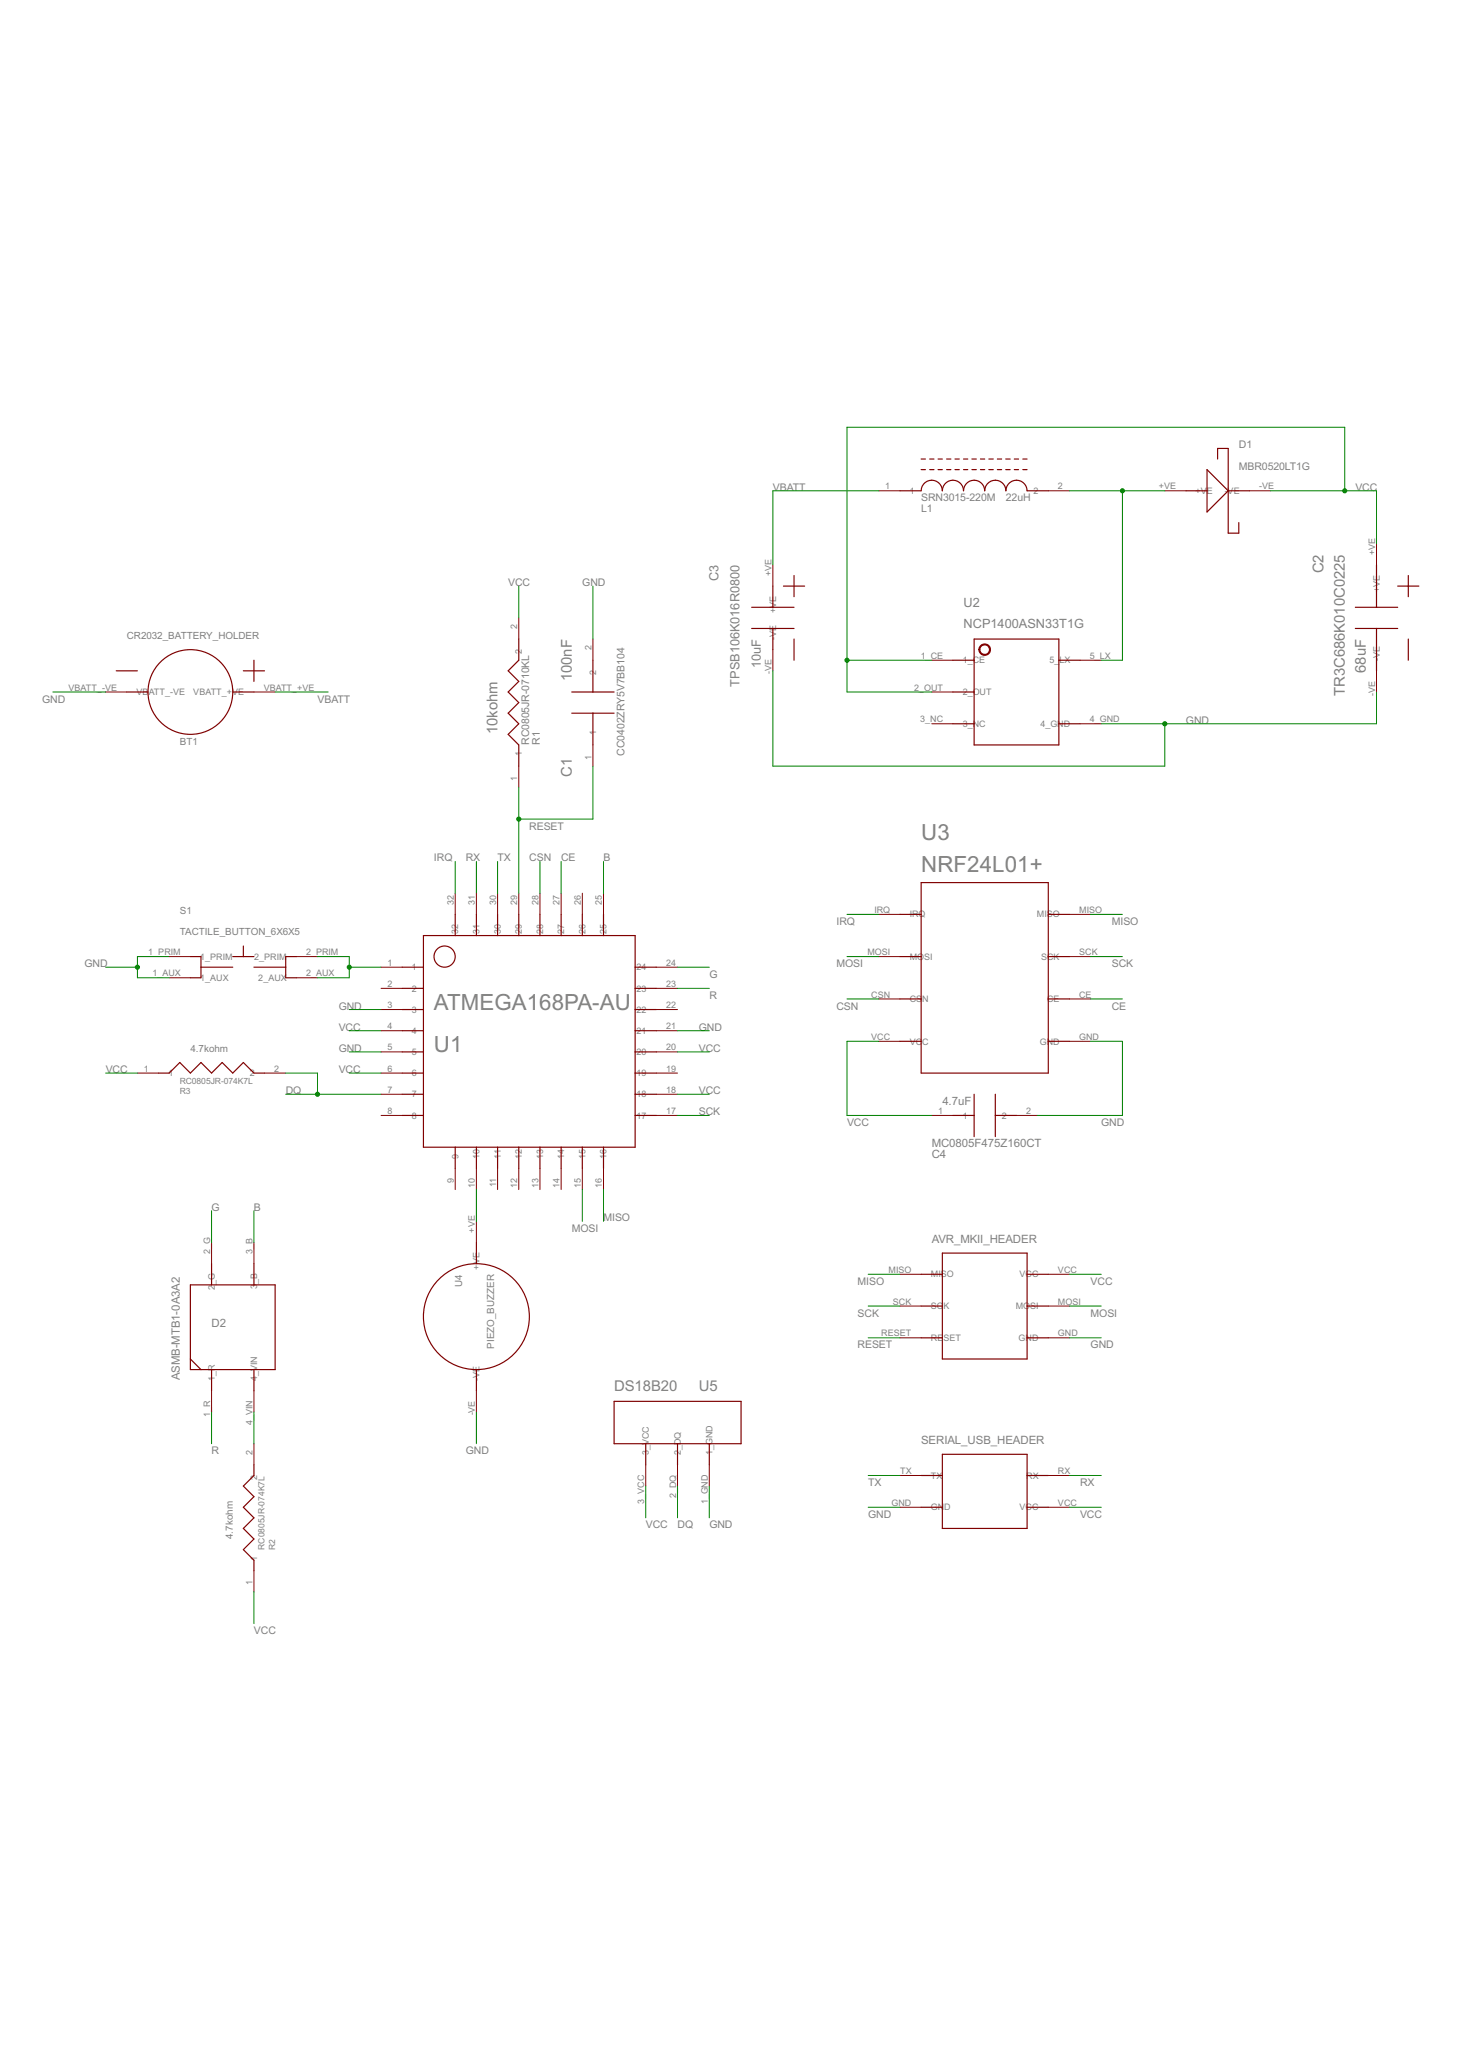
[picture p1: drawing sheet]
<svg xmlns="http://www.w3.org/2000/svg" width="210mm" height="297mm" viewBox="0 0 210 297" stroke-linecap="round" stroke-linejoin="round" font-family="sans-serif">
<g fill="none" stroke="#800000" stroke-width=".17">
<path d="M129.5 70.6h3a1.52 1.52 0 0 1 1.5-1.5 1.52 1.52 0 0 1 1.6 1.5 1.52 1.52 0 0 1 1.5-1.5 1.52 1.52 0 0 1 1.5 1.5 1.52 1.52 0 0 1 1.5-1.5 1.52 1.52 0 0 1 1.6 1.5 1.52 1.52 0 0 1 1.5-1.5 1.52 1.52 0 0 1 1.5 1.5 1.52 1.52 0 0 1 1.5-1.5 1.52 1.52 0 0 1 1.6 1.5h3M132.5 67.6h.6M132.5 66.1h.6M133.8 67.6h.6M133.8 66.1h.6M135 67.6h.6M135 66.1h.6M136.2 67.6h.6M136.2 66.1h.6M137.4 67.6h.6M137.4 66.1h.6M138.6 67.6h.6"/>
<path d="M138.6 66.1h.6M139.8 67.6h.7M139.8 66.1h.7M141.1 67.6h.6M141.1 66.1h.6M142.3 67.6h.6M142.3 66.1h.6M143.5 67.6h.6M143.5 66.1h.6M144.7 67.6h.6M144.7 66.1h.6M145.9 67.6h.6"/>
<path d="M145.9 66.1h.6M147.2 67.6h.6M147.2 66.1h.6M170.6 70.6h3.1M173.7 67.6l3 3-3 3.1zM175.2 66.1v-1.6h1.5v12.2h1.5v-1.5M176.7 70.6h3M16.7 96.5h3.1M18.2 99.6h3.1M33.5 99.6h3M35 96.5h3.1M36.5 95v3.1"/>
<path d="M74.6 92v3l-1.5 1.5 1.5 1.6-1.5 1.5 1.5 1.5-1.5 1.5 1.5 1.6-1.5 1.5 1.5 1.5v3.1M82.3 99.6h6M85.3 95v4.6M108.1 87.4h6.1M108.1 90.4h6.1M111.2 84.3v3.1M111.2 90.4v3.1M112.7 84.3h3.1M114.2 82.8v3.1M114.2 92v3M137.1 99.6h3M137.1 95h3"/>
<path d="M140.1 92h12.2v15.2h-12.2zM152.3 95h3.1M195 87.4h6.1M195 90.4h6.1M198 81.3v6.1M198 90.4v6.1M201.1 84.3h3M202.6 82.8v3.1M202.6 92v3M82.3 102.6h6M85.3 102.6v4.6M137.1 104.2h3"/>
<path d="M152.3 104.2h3.1M27.4 137.7h1.5v3h-1.5M28.9 139.2h4.6M33.5 137.7h3M35 136.1v1.6M36.5 139.2h4.6M42.6 137.7h-1.5v3h1.5M57.9 139.2h3M60.9 134.6h30.5v30.5h-30.5zM65.5 131.6v3M68.5 131.6v3M71.6 131.6v3"/>
<path d="M74.6 131.6v3M77.7 131.6v3M80.7 131.6v3M83.8 131.6v3M86.8 131.6v3M91.4 139.2h3M129.5 131.6h3M129.5 137.7h3M132.5 127h18.3v27.4h-18.3zM150.8 131.6h3.1M150.8 137.7h3.1M22.8 154.4h1.5l1.6-1.5 1.5 1.5 1.5-1.5 1.5 1.5 1.6-1.5 1.5 1.5 1.5-1.5 1.5 1.5h1.6"/>
<path d="M57.9 142.2h3M57.9 145.3h3M57.9 148.3h3M57.9 151.4h3M57.9 154.4h3M57.9 157.5h3M91.4 142.2h3M91.4 145.3h3M91.4 148.3h3M91.4 151.4h3M91.4 154.4h3M91.4 157.5h3"/>
<path d="M129.5 143.8h3M129.5 149.9h3M140.1 157.5v6.1M143.2 157.5v6.1M150.8 143.8h3.1M150.8 149.9h3.1M57.9 160.5h3M65.5 165.1v3M68.5 165.1v3M68.5 178.8v3.1M71.6 165.1v3M74.6 165.1v3"/>
<path d="M77.7 165.1v3M80.7 165.1v3M83.8 165.1v3M86.8 165.1v3M91.4 160.5h3M137.1 160.5h3M143.2 160.5h3M27.4 184.9h12.2v12.2h-12.2zM27.4 195.6l1.5 1.5M30.4 181.9v3M30.4 197.1v3.1M36.5 181.9v3"/>
<path d="M36.5 197.1v3.1M68.5 197.1v3.1M132.5 183.4h3.1M132.5 188h3.1M132.5 192.5h3.1M135.6 180.3h12.2v15.3h-12.2zM147.8 183.4h3M147.8 188h3M147.8 192.5h3M36.5 210.8v1.5l-1.5 1.6 1.5 1.5-1.5 1.5 1.5 1.5-1.5 1.6 1.5 1.5-1.5 1.5 1.5 1.5v1.5M88.3 201.7h18.3v6.1h-18.3zM92.9 207.8v3"/>
<path d="M97.5 207.8v3M102 207.8v3M132.5 212.3h3.1M132.5 216.9h3.1M135.6 209.3h12.2v10.7h-12.2zM147.8 212.3h3M147.8 216.9h3"/>
<circle cx="27.4" cy="99.6" r="6.1"/>
<circle cx="64" cy="137.7" r="1.52"/>
<circle cx="68.5" cy="189.5" r="7.6"/>
</g>
<g fill="none" stroke="#800000" stroke-width=".14">
<path d="M126.4 70.6h3.1M150.8 70.6h3.1M167.6 70.6h3M179.7 70.6h3.1M198 78.3v3M15.2 99.6h3M36.5 99.6h3.1M74.6 88.9v3.1M85.3 92v3M111.2 81.3v3M111.2 93.5v3M134 95h3.1"/>
<path d="M134 99.6h3.1M155.4 95h3M198 96.5v3.1M74.6 110.3v3M85.3 107.2v3.1M134 104.2h3.1M155.4 104.2h3M24.3 137.7h3.1M42.6 137.7h3.1M54.8 139.2h3.1M65.5 128.5v3.1M68.5 128.5v3.1"/>
<path d="M71.6 128.5v3.1M74.6 128.5v3.1M77.7 128.5v3.1M80.7 128.5v3.1M83.8 128.5v3.1M86.8 128.5v3.1M94.4 139.2h3.1M126.4 131.6h3.1M126.4 137.7h3.1M153.9 131.6h3M153.9 137.7h3M19.8 154.4h3"/>
<path d="M24.3 140.7h3.1M38.1 154.4h3M42.6 140.7h3.1M54.8 142.2h3.1M54.8 145.3h3.1M54.8 148.3h3.1M54.8 151.4h3.1M54.8 154.4h3.1M54.8 157.5h3.1M94.4 142.2h3.1M94.4 145.3h3.1M94.4 148.3h3.1"/>
<path d="M94.4 151.4h3.1M94.4 154.4h3.1M94.4 157.5h3.1M126.4 143.8h3.1M126.4 149.9h3.1M153.9 143.8h3M153.9 149.9h3M30.4 178.8v3.1M36.5 178.8v3.1M54.8 160.5h3.1M65.5 168.1v3.1M68.5 168.1v3.1"/>
<path d="M68.5 175.8v3M71.6 168.1v3.1M74.6 168.1v3.1M77.7 168.1v3.1M80.7 168.1v3.1M83.8 168.1v3.1M86.8 168.1v3.1M94.4 160.5h3.1M134 160.5h3.1M146.2 160.5h3.1M129.5 183.4h3M129.5 188h3"/>
<path d="M129.5 192.5h3M150.8 183.4h3.1M150.8 188h3.1M150.8 192.5h3.1M30.4 200.2v3M36.5 200.2v3M36.5 207.8v3M68.5 200.2v3M92.9 210.8v3.1M97.5 210.8v3.1M102 210.8v3.1M129.5 212.3h3"/>
<path d="M129.5 216.9h3M150.8 212.3h3.1M150.8 216.9h3.1M36.5 226v3.1"/>
</g>
<path d="M141 93a.84 .84 0 0 1 1.4 .1 .84 .84 0 0 1-.5 1.2 .84 .84 0 0 1-1.1-.8h.2a.69 .69 0 0 1 .9-.7 .69 .69 0 0 1 .2 1.2 .69 .69 0 0 1-1.1-.3v-.2h-.2z" fill-rule="evenodd" fill="#800000" stroke="#800000" stroke-width=".14"/>
<g fill="none" stroke="#008000" stroke-width=".14">
<path d="M126.4 70.6h-15.2v10.7M153.9 70.6h13.7M161.5 70.6v24.4h-3.1M182.8 70.6h15.2v7.7M193.5 70.6v-9.1h-71.6v38.1h12.1M7.6 99.6h7.6M39.6 99.6h7.6M74.6 84.3v4.6M85.3 84.3v7.7M111.2 96.5v13.8h56.4v-6.1M121.9 95h12.1M198 99.6v4.6h-39.6"/>
<path d="M74.6 113.3v15.2M85.3 110.3v7.6h-10.7M15.2 139.2h4.6M24.3 137.7h-4.5v3h4.5M45.7 137.7h4.5v3h-4.5M50.2 139.2h4.6M65.5 124v4.5M68.5 124v4.5M71.6 124v4.5M77.7 124v4.5M80.7 124v4.5M86.8 124v4.5"/>
<path d="M97.5 139.2h4.5M121.9 137.7h4.5M121.9 131.6h4.5M156.9 137.7h4.6M156.9 131.6h4.6M15.2 154.4h4.6M41.1 154.4h4.6v3.1M41.1 157.5h13.7M50.2 148.3h4.6M50.2 154.4h4.6M50.2 151.4h4.6M50.2 145.3h4.6"/>
<path d="M97.5 148.3h4.5M97.5 157.5h4.5M97.5 151.4h4.5M97.5 142.2h4.5M121.9 143.8h4.5M126.4 149.9h-4.5v10.6h12.1M156.9 149.9h4.6v10.6h-12.2M156.9 143.8h4.6M30.4 174.2v4.6M36.5 174.2v4.6M68.5 171.2v4.6M83.8 171.2v4.6"/>
<path d="M86.8 171.2v4.6M97.5 160.5h4.5M124.9 183.4h4.6M124.9 192.5h4.6M124.9 188h4.6M153.9 183.4h4.5M153.9 192.5h4.5M153.9 188h4.5M30.4 203.2v4.6M36.5 203.2v4.6M68.5 203.2v4.6M92.9 213.9v4.5"/>
<path d="M97.5 213.9v4.5M102 213.9v4.5M124.9 216.9h4.6M124.9 212.3h4.6M153.9 216.9h4.5M153.9 212.3h4.5M36.5 229.1v4.6"/>
</g>
<g fill="#008000" stroke="#008000" stroke-width=".14">
<circle cx="161.5" cy="70.6" r=".3"/>
<circle cx="193.5" cy="70.6" r=".3"/>
<circle cx="121.9" cy="95" r=".3"/>
<circle cx="167.6" cy="104.2" r=".3"/>
<circle cx="19.8" cy="139.2" r=".3"/>
<circle cx="74.6" cy="117.9" r=".3"/>
<circle cx="45.7" cy="157.5" r=".3"/>
<circle cx="50.2" cy="139.2" r=".3"/>
</g>
<g font-size="3.6" fill="#808080">
<text x="132.5" y="125.5">NRF24L01+</text>
<text x="132.5" y="120.9">U3</text>
<text x="62.4" y="145.3">ATMEGA168PA-AU</text>
<text x="62.4" y="151.4">U1</text>
</g>
<g font-size="2.4" fill="#808080">
<text x="190.4" y="82.5" transform="rotate(-90 190.4 82.5)">C2</text>
<text x="82.2" y="98.1" transform="rotate(-90 82.2 98.1)">100nF</text>
<text x="193.5" y="100.2" transform="rotate(-90 193.5 100.2)">TR3C686K010C0225</text>
<text x="196.5" y="96.8" transform="rotate(-90 196.5 96.8)">68uF</text>
<text x="71.6" y="105.7" transform="rotate(-90 71.6 105.7)">10kohm</text>
<text x="82.2" y="111.8" transform="rotate(-90 82.2 111.8)">C1</text>
<text x="88.3" y="200.1">DS18B20</text>
<text x="100.5" y="200.1">U5</text>
</g>
<g font-size="2.1" fill="#808080">
<text x="103.4" y="83.7" transform="rotate(-90 103.4 83.7)">C3</text>
<text x="138.6" y="87.4">U2</text>
<text x="138.6" y="90.4">NCP1400ASN33T1G</text>
<text x="106.4" y="98.9" transform="rotate(-90 106.4 98.9)">TPSB106K016R0800</text>
<text x="109.5" y="96.1" transform="rotate(-90 109.5 96.1)">10uF</text>
</g>
<g font-size="1.8" fill="#808080">
<text x="135.6" y="159">4.7uF</text>
<text x="134" y="165.1">MC0805F475Z160CT</text>
<text x="134" y="166.6">C4</text>
<text x="134" y="178.8">AVR_MKII_HEADER</text>
<text x="30.4" y="191">D2</text>
<text x="25.9" y="198.6" transform="rotate(-90 25.9 198.6)">ASMB-MTB1-0A3A2</text>
<text x="132.5" y="207.8">SERIAL_USB_HEADER</text>
</g>
<g font-size="1.7" fill="#808080">
<text x="178.2" y="64.5">D1</text>
<text x="111.2" y="70.6">VBATT</text>
<text x="178.2" y="67.6">MBR0520LT1G</text>
<text x="195" y="70.6">VCC</text>
<text x="132.5" y="72.2">SRN3015-220M</text>
<text x="132.5" y="73.7">L1</text>
<text x="144.7" y="72.2">22uH</text>
<text x="73.1" y="84.4">VCC</text>
<text x="83.8" y="84.4">GND</text>
<text x="6.1" y="101.1">GND</text>
<text x="45.7" y="101.1">VBATT</text>
<text x="76.2" y="107.2" transform="rotate(-90 76.2 107.2)">RC0805JR-0710KL</text>
<text x="77.7" y="107.2" transform="rotate(-90 77.7 107.2)">R1</text>
<text x="170.6" y="104.2">GND</text>
<text x="89.9" y="108.7" transform="rotate(-90 89.9 108.7)">CC0402ZRY5V7BB104</text>
<text x="76.2" y="119.4">RESET</text>
<text x="62.4" y="124">IRQ</text>
<text x="67" y="124">RX</text>
<text x="71.6" y="124">TX</text>
<text x="76.2" y="124">CSN</text>
<text x="80.7" y="124">CE</text>
<text x="86.8" y="124">B</text>
<text x="120.3" y="133.1">IRQ</text>
<text x="159.9" y="133.1">MISO</text>
<text x="12.2" y="139.2">GND</text>
<text x="102.1" y="143.8">R</text>
<text x="102.1" y="140.7">G</text>
<text x="120.3" y="139.2">MOSI</text>
<text x="159.9" y="139.2">SCK</text>
<text x="48.7" y="148.3">VCC</text>
<text x="48.7" y="145.3">GND</text>
<text x="100.5" y="148.3">GND</text>
<text x="120.3" y="145.3">CSN</text>
<text x="159.9" y="145.3">CE</text>
<text x="15.2" y="154.4">VCC</text>
<text x="48.7" y="154.4">VCC</text>
<text x="48.7" y="151.4">GND</text>
<text x="100.5" y="151.4">VCC</text>
<text x="41.1" y="157.5">DQ</text>
<text x="100.5" y="157.5">VCC</text>
<text x="100.5" y="160.5">SCK</text>
<text x="121.9" y="162.1">VCC</text>
<text x="158.4" y="162.1">GND</text>
<text x="30.4" y="174.2">G</text>
<text x="36.5" y="174.2">B</text>
<text x="82.2" y="177.3">MOSI</text>
<text x="86.8" y="175.8">MISO</text>
<text x="123.4" y="184.9">MISO</text>
<text x="156.9" y="184.9">VCC</text>
<text x="123.4" y="189.5">SCK</text>
<text x="156.9" y="189.5">MOSI</text>
<text x="123.4" y="194.1">RESET</text>
<text x="156.9" y="194.1">GND</text>
<text x="30.4" y="209.3">R</text>
<text x="67" y="209.3">GND</text>
<text x="124.9" y="213.9">TX</text>
<text x="155.4" y="213.9">RX</text>
<text x="92.9" y="220">VCC</text>
<text x="97.5" y="220">DQ</text>
<text x="102.1" y="220">GND</text>
<text x="124.9" y="218.4">GND</text>
<text x="155.4" y="218.4">VCC</text>
<text x="36.5" y="235.2">VCC</text>
</g>
<g font-size="1.6" fill="#808080">
<text x="18.3" y="92">CR2032_BATTERY_HOLDER</text>
<text x="25.9" y="107.2">BT1</text>
<text x="25.9" y="131.6">S1</text>
<text x="25.9" y="134.6">TACTILE_BUTTON_6X6X5</text>
<text x="27.4" y="151.4">4.7kohm</text>
<text x="66.5" y="185.2" transform="rotate(-90 66.5 185.2)">U4</text>
<text x="71.1" y="194.1" transform="rotate(-90 71.1 194.1)">PIEZO_BUZZER</text>
<text x="33.5" y="221.5" transform="rotate(-90 33.5 221.5)">4.7kohm</text>
</g>
<g font-size="1.4" fill="#808080">
<text x="127.4" y="70.4">1</text>
<text x="130.9" y="71.1">1</text>
<text x="148.7" y="71.1">2</text>
<text x="152.2" y="70.4">2</text>
<text x="166.7" y="70.4">+VE</text>
<text x="172" y="71.1">+VE</text>
<text x="176.2" y="71.1">-VE</text>
<text x="181.2" y="70.4">-VE</text>
<text x="111" y="82.9" transform="rotate(-90 111 82.9)">+VE</text>
<text x="197.8" y="79.9" transform="rotate(-90 197.8 79.9)">+VE</text>
<text x="111.6" y="88.3" transform="rotate(-90 111.6 88.3)">+VE</text>
<text x="198.5" y="85.2" transform="rotate(-90 198.5 85.2)">+VE</text>
<text x="74.4" y="90.6" transform="rotate(-90 74.4 90.6)">2</text>
<text x="75.1" y="94.1" transform="rotate(-90 75.1 94.1)">2</text>
<text x="85.1" y="93.6" transform="rotate(-90 85.1 93.6)">2</text>
<text x="111.7" y="92.1" transform="rotate(-90 111.7 92.1)">-VE</text>
<text x="132.5" y="94.8">1_CE</text>
<text x="138.5" y="95.5">1_CE</text>
<text x="151" y="95.5">5_</text>
<text x="152.4" y="95.5">LX</text>
<text x="156.8" y="94.8">5_LX</text>
<text x="198.5" y="95.1" transform="rotate(-90 198.5 95.1)">-VE</text>
<text x="9.9" y="99.4">VBATT_-VE</text>
<text x="19.7" y="100">VBATT_-VE</text>
<text x="27.8" y="100">VBATT_+VE</text>
<text x="37.9" y="99.4">VBATT_+VE</text>
<text x="85.7" y="97.1" transform="rotate(-90 85.7 97.1)">2</text>
<text x="111" y="97.1" transform="rotate(-90 111 97.1)">-VE</text>
<text x="131.5" y="99.4">2_OUT</text>
<text x="138.5" y="100">2_OUT</text>
<text x="197.8" y="100.1" transform="rotate(-90 197.8 100.1)">-VE</text>
<text x="85.7" y="105.8" transform="rotate(-90 85.7 105.8)">1</text>
<text x="132.4" y="103.9">3_NC</text>
<text x="138.5" y="104.6">3_NC</text>
<text x="149.7" y="104.6">4_GND</text>
<text x="156.8" y="103.9">4_GND</text>
<text x="74.4" y="112.4" transform="rotate(-90 74.4 112.4)">1</text>
<text x="75.1" y="108.9" transform="rotate(-90 75.1 108.9)">1</text>
<text x="85.1" y="109.3" transform="rotate(-90 85.1 109.3)">1</text>
<text x="65.3" y="130.2" transform="rotate(-90 65.3 130.2)">32</text>
<text x="68.3" y="130.2" transform="rotate(-90 68.3 130.2)">31</text>
<text x="71.4" y="130.2" transform="rotate(-90 71.4 130.2)">30</text>
<text x="74.4" y="130.2" transform="rotate(-90 74.4 130.2)">29</text>
<text x="77.5" y="130.2" transform="rotate(-90 77.5 130.2)">28</text>
<text x="80.5" y="130.2" transform="rotate(-90 80.5 130.2)">27</text>
<text x="83.6" y="130.2" transform="rotate(-90 83.6 130.2)">26</text>
<text x="86.6" y="130.2" transform="rotate(-90 86.6 130.2)">25</text>
<text x="125.8" y="131.4">IRQ</text>
<text x="155.3" y="131.4">MISO</text>
<text x="21.3" y="137.5">1_PRIM</text>
<text x="44" y="137.5">2_PRIM</text>
<text x="65.9" y="134.4" transform="rotate(-90 65.9 134.4)">32</text>
<text x="69" y="134.4" transform="rotate(-90 69 134.4)">31</text>
<text x="72" y="134.4" transform="rotate(-90 72 134.4)">30</text>
<text x="75.1" y="134.4" transform="rotate(-90 75.1 134.4)">29</text>
<text x="78.1" y="134.4" transform="rotate(-90 78.1 134.4)">28</text>
<text x="81.2" y="134.4" transform="rotate(-90 81.2 134.4)">27</text>
<text x="84.2" y="134.4" transform="rotate(-90 84.2 134.4)">26</text>
<text x="87.3" y="134.4" transform="rotate(-90 87.3 134.4)">25</text>
<text x="124.8" y="137.5">MOSI</text>
<text x="130.9" y="132">IRQ</text>
<text x="149.2" y="132">MISO</text>
<text x="155.3" y="137.5">SCK</text>
<text x="21.9" y="140.5">1_AUX</text>
<text x="28.8" y="138.1">1_PRIM</text>
<text x="28.8" y="141.2">1_AUX</text>
<text x="36.6" y="138.1">2_PRIM</text>
<text x="37.2" y="141.2">2_AUX</text>
<text x="44" y="140.5">2_AUX</text>
<text x="55.7" y="139">1</text>
<text x="55.7" y="142">2</text>
<text x="59.3" y="139.7">1</text>
<text x="59.3" y="142.7">2</text>
<text x="91.6" y="142.7">23</text>
<text x="91.6" y="139.7">24</text>
<text x="95.8" y="142">23</text>
<text x="95.8" y="139">24</text>
<text x="125.3" y="143.6">CSN</text>
<text x="130.9" y="138.1">MO</text>
<text x="133" y="138.1">SI</text>
<text x="149.8" y="138.1">SCK</text>
<text x="155.3" y="143.6">CE</text>
<text x="55.7" y="145.1">3</text>
<text x="55.7" y="148.1">4</text>
<text x="59.3" y="145.8">3</text>
<text x="59.3" y="148.8">4</text>
<text x="91.6" y="148.8">21</text>
<text x="91.6" y="145.7">22</text>
<text x="95.8" y="148.1">21</text>
<text x="95.8" y="145.1">22</text>
<text x="125.3" y="149.7">VCC</text>
<text x="130.9" y="144.2">CS</text>
<text x="132.7" y="144.2">N</text>
<text x="150.7" y="144.2">CE</text>
<text x="155.3" y="149.7">GND</text>
<text x="20.7" y="154.2">1</text>
<text x="24.2" y="154.9">1</text>
<text x="25.9" y="156">RC0805JR-074K7L</text>
<text x="35.9" y="154.9">2</text>
<text x="39.5" y="154.2">2</text>
<text x="55.7" y="151.2">5</text>
<text x="55.7" y="154.2">6</text>
<text x="59.3" y="151.8">5</text>
<text x="59.3" y="154.9">6</text>
<text x="91.6" y="154.9">19</text>
<text x="91.6" y="151.8">20</text>
<text x="95.8" y="154.2">19</text>
<text x="95.8" y="151.2">20</text>
<text x="130.9" y="150.3">VC</text>
<text x="132.7" y="150.3">C</text>
<text x="149.6" y="150.3">GND</text>
<text x="25.9" y="157.5">R3</text>
<text x="55.7" y="157.3">7</text>
<text x="55.7" y="160.3">8</text>
<text x="59.3" y="157.9">7</text>
<text x="59.3" y="161">8</text>
<text x="91.6" y="161">17</text>
<text x="91.6" y="157.9">18</text>
<text x="95.8" y="160.3">17</text>
<text x="95.8" y="157.3">18</text>
<text x="135" y="160.3">1</text>
<text x="138.5" y="161">1</text>
<text x="144.1" y="161">2</text>
<text x="147.6" y="160.3">2</text>
<text x="65.9" y="166.7" transform="rotate(-90 65.9 166.7)">9</text>
<text x="69" y="166.7" transform="rotate(-90 69 166.7)">10</text>
<text x="72" y="166.7" transform="rotate(-90 72 166.7)">11</text>
<text x="75.1" y="166.7" transform="rotate(-90 75.1 166.7)">12</text>
<text x="78.1" y="166.7" transform="rotate(-90 78.1 166.7)">13</text>
<text x="81.2" y="166.7" transform="rotate(-90 81.2 166.7)">14</text>
<text x="84.2" y="166.7" transform="rotate(-90 84.2 166.7)">15</text>
<text x="87.3" y="166.7" transform="rotate(-90 87.3 166.7)">16</text>
<text x="65.3" y="170.3" transform="rotate(-90 65.3 170.3)">9</text>
<text x="68.3" y="171" transform="rotate(-90 68.3 171)">10</text>
<text x="71.4" y="170.9" transform="rotate(-90 71.4 170.9)">11</text>
<text x="74.4" y="171" transform="rotate(-90 74.4 171)">12</text>
<text x="77.5" y="171" transform="rotate(-90 77.5 171)">13</text>
<text x="80.5" y="171" transform="rotate(-90 80.5 171)">14</text>
<text x="83.6" y="171" transform="rotate(-90 83.6 171)">15</text>
<text x="86.6" y="171" transform="rotate(-90 86.6 171)">16</text>
<text x="68.3" y="177.4" transform="rotate(-90 68.3 177.4)">+VE</text>
<text x="30.2" y="180.5" transform="rotate(-90 30.2 180.5)">2_G</text>
<text x="30.9" y="185.7" transform="rotate(-90 30.9 185.7)">2_G</text>
<text x="36.3" y="180.5" transform="rotate(-90 36.3 180.5)">3_B</text>
<text x="37" y="185.6" transform="rotate(-90 37 185.6)">3</text>
<text x="37" y="184.9" transform="rotate(-90 37 184.9)">_B</text>
<text x="69" y="182.7" transform="rotate(-90 69 182.7)">+VE</text>
<text x="127.8" y="183.2">MISO</text>
<text x="133.9" y="183.8">MISO</text>
<text x="146.7" y="183.8">VCC</text>
<text x="152.2" y="183.2">VCC</text>
<text x="128.5" y="187.7">SCK</text>
<text x="133.9" y="188.4">SC</text>
<text x="135.7" y="188.4">K</text>
<text x="146.1" y="188.4">MOSI</text>
<text x="152.2" y="187.7">MOSI</text>
<text x="126.8" y="192.3">RESET</text>
<text x="133.9" y="193">RE</text>
<text x="135.7" y="193">SET</text>
<text x="146.5" y="193">GND</text>
<text x="152.2" y="192.3">GND</text>
<text x="30.2" y="203.9" transform="rotate(-90 30.2 203.9)">1_R</text>
<text x="30.9" y="198.7" transform="rotate(-90 30.9 198.7)">1_R</text>
<text x="37" y="198.7" transform="rotate(-90 37 198.7)">4_VIN</text>
<text x="68.3" y="203.7" transform="rotate(-90 68.3 203.7)">-VE</text>
<text x="69" y="198.7" transform="rotate(-90 69 198.7)">-VE</text>
<text x="36.3" y="209.4" transform="rotate(-90 36.3 209.4)">2</text>
<text x="36.3" y="205.1" transform="rotate(-90 36.3 205.1)">4_VIN</text>
<text x="93.4" y="209.4" transform="rotate(-90 93.4 209.4)">3_VCC</text>
<text x="97.9" y="209.4" transform="rotate(-90 97.9 209.4)">2_DQ</text>
<text x="102.5" y="209.4" transform="rotate(-90 102.5 209.4)">1_GND</text>
<text x="37" y="212.9" transform="rotate(-90 37 212.9)">2</text>
<text x="97.3" y="215.6" transform="rotate(-90 97.3 215.6)">2_DQ</text>
<text x="129.5" y="212.1">TX</text>
<text x="133.9" y="212.8">TX</text>
<text x="147.6" y="212.8">RX</text>
<text x="152.2" y="212.1">RX</text>
<text x="92.7" y="216.4" transform="rotate(-90 92.7 216.4)">3_VCC</text>
<text x="101.8" y="216.5" transform="rotate(-90 101.8 216.5)">1_GND</text>
<text x="128.3" y="216.7">GND</text>
<text x="133.9" y="217.4">GN</text>
<text x="135.9" y="217.4">D</text>
<text x="146.7" y="217.4">VCC</text>
<text x="152.2" y="216.7">VCC</text>
<text x="37" y="224.6" transform="rotate(-90 37 224.6)">1</text>
<text x="38.1" y="223" transform="rotate(-90 38.1 223)">RC0805JR-074K7L</text>
<text x="39.6" y="223" transform="rotate(-90 39.6 223)">R2</text>
<text x="36.3" y="228.2" transform="rotate(-90 36.3 228.2)">1</text>
</g>
</svg>
